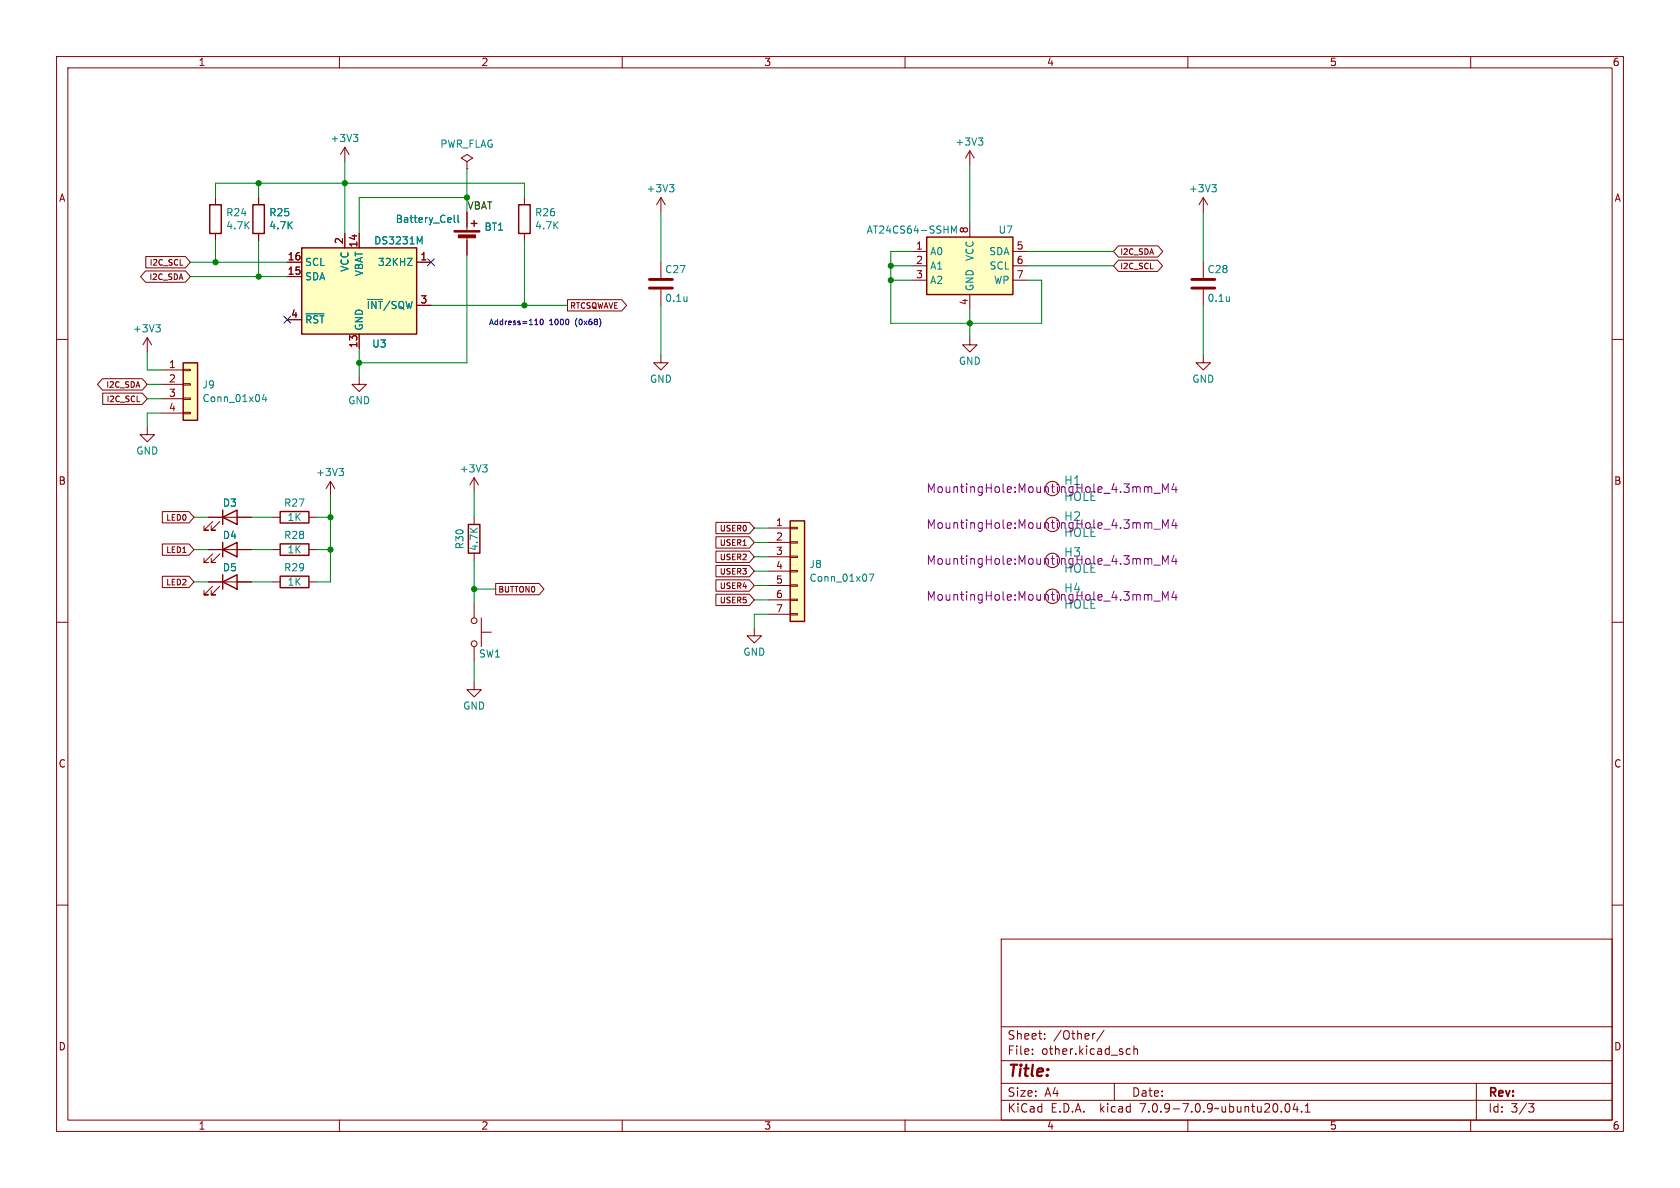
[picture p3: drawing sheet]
<svg xmlns="http://www.w3.org/2000/svg" width="297mm" height="210mm" viewBox="0 0 297 210" stroke-linecap="round" stroke-linejoin="round" font-family="sans-serif">
<g fill="none" stroke="#840000" stroke-width=".18">
<path d="M10 10h277v190h-277zM12 12h273v186h-273zM60 10v2M110 10v2M160 10v2M210 10v2M260 10v2M38.1 34.9v1.3M45.7 34.9v1.3M61 26v2.6M61 26l-.8 1.3M61 26l.7 1.3"/>
<path d="M82.5 28.6l1.1-.7-1.1-.6-1 .6 1 .7v1.2M82.5 29.8h.1M82.5 37.5v3.3M92.7 34.9v1.3M116.8 34.9l-.7 1.3M116.8 34.9v2.6M116.8 34.9l.8 1.3M171.4 26.7v2.5M171.4 39.4v2.5M171.4 26.7l-.7 1.2M171.4 26.7l.8 1.2M212.7 34.9v2.6"/>
<path d="M212.7 34.9l-.7 1.3M212.7 34.9l.8 1.3M10 60h2M25.7 47.9h7.1l.9 1-.9 1h-7.1l-.8-1zM25.8 45.4h7l.9 1-.9 1h-7zM26 59.7l-.7 1.3M26 59.7v2.5M26 59.7l.8 1.3M38.1 41.3v1.2M45.7 41.3v1.2M50.8 46.4h2.5M50.8 48.9h2.5"/>
<path d="M50.8 56.5h2.5M61 41.3v2.5M63.5 41.3v2.5M63.5 59.1v2.5M73.7 46.4h2.5M73.7 54h2.5M82.5 41.8v3.3M92.7 41.3v1.2M100.3 53h9.6l.9 1-.9 1h-9.6zM116.8 46.4v2.7M116.8 51.2v2.8M161.3 44.5h2.5"/>
<path d="M161.3 47h2.5M161.3 49.5h2.5M171.4 59.7v1.3h1.3l-1.3 1.2-1.2-1.2h1.2M171.4 52.1v2.5M179.1 44.5h2.5M179.1 47h2.5M179.1 49.5h2.5M197.7 43.5h7l.9 1-.9 .9h-7l-.9-.9zM197.7 46h7l.8 1-.8 1h-7l-.9-1zM212.7 46.4v2.7M212.7 51.2v2.8M285 60h2"/>
<path d="M18.1 66.9h7.1l.8 1-.8 1h-7.1l-.9-1zM18.2 69.5h7l.8 1-.8 1h-7zM26 75.6v1.2h1.3l-1.3 1.3-1.2-1.3h1.2M28.6 65.4h3.8M28.6 67.9h3.8M28.6 70.5h3.8M28.6 73h3.8M32.4 72.9h1.3v.3h-1.3zM32.4 70.4h1.3v.2h-1.3zM32.4 67.8h1.3v.3h-1.3zM32.4 65.3h1.3v.2h-1.3zM63.5 66.7v1.2h1.3l-1.3 1.3-1.3-1.3h1.3"/>
<path d="M116.8 62.9v1.2h1.3l-1.3 1.3-1.2-1.3h1.2M212.7 62.9v1.2h1.3l-1.3 1.3-1.2-1.3h1.2M28.7 90.4h4.7l.9 1-.9 1h-4.7zM28.7 96.2h4.7l.9 1-.9 1h-4.7zM36.8 91.4h7.6M36.8 97.2h7.6M37.6 92.2l-1.5 1.5h.7h-.7v-.7M37.6 97.9l-1.5 1.5h.7h-.7v-.7M38.9 92.2l-1.6 1.5h.8h-.8v-.7M38.9 97.9l-1.6 1.5h.8h-.8v-.7M48.3 91.4h1.2M48.3 97.2h1.2"/>
<path d="M54.6 91.4h1.3M54.6 97.2h1.3M58.4 85.1l-.7 1.3M58.4 85.1v2.5M58.4 85.1l.8 1.3M83.8 84.5v2.5M83.8 91.4v1.3M83.8 97.8v1.3M83.8 84.5l-.7 1.2M83.8 84.5l.8 1.2M126.6 100h5.9l.8 1-.8 1h-5.9zM126.6 94.9h5.9l.8 1-.8 1h-5.9z"/>
<path d="M126.6 92.3h5.9l.8 1-.8 1h-5.9zM126.6 97.4h5.9l.8 1-.8 1h-5.9zM135.9 93.3h3.8M135.9 95.9h3.8M135.9 98.4h3.8M139.7 98.3h1.3v.3h-1.3zM139.7 95.8h1.3v.2h-1.3zM139.7 93.2h1.3v.3h-1.3zM10 110h2M28.7 101.9h4.7l.9 1-.9 1h-4.7zM36.8 102.9h7.6M37.6 103.6l-1.5 1.6h.7h-.7v-.8"/>
<path d="M38.9 103.6l-1.6 1.6h.8h-.8v-.8M48.3 102.9h1.2M54.6 102.9h1.3M83.8 106.7v2.5M83.8 114.3v2.5M85.1 111.8h1.8M85.1 109.2v5.1M87.6 103.1h7.7l.9 1-.9 1h-7.7zM126.6 102.5h5.9l.8 1-.8 1h-5.9zM126.6 105h5.9l.8 1-.8 1h-5.9zM133.3 111.1v1.3h1.3l-1.3 1.3-1.2-1.3h1.2M135.9 101h3.8"/>
<path d="M135.9 103.5h3.8M135.9 106h3.8M135.9 108.6h3.8M139.7 108.5h1.3v.2h-1.3zM139.7 105.9h1.3v.3h-1.3zM139.7 103.4h1.3v.2h-1.3zM139.7 100.8h1.3v.3h-1.3zM285 110h2M83.8 120.7v1.2h1.3l-1.3 1.3-1.3-1.3h1.3M10 160h2M285 160h2M177 166h108v32h-108z"/>
<path d="M60 198v2M110 198v2M160 198v2M177 194.5h108M177 191.5h108M177 187.5h108M177 181.5h108M182.5 186.3v.1M182.5 185.5v.1M184.7 183.6v.1M184.7 182.8v.1M193.6 182.7l-.3 .1"/>
<path d="M195.2 182.1l-1.3 2M197 191.5v3M199.2 186.3h.6M199.2 185.5h.6M200.5 185.5l.2-.1 .3 .1 .1 .9M200.5 184.9v1.5M210 198v2M227.3 195.2l.2-.1a.81 .81 0 0 1 .6 .6 .81 .81 0 0 1-.3 .8l-.1 .1a.81 .81 0 0 1-.4-1.4zM229 195l-.4 1.1h.9M229.3 195.6v1M230.1 196.5v.1M230.7 196.6h.9"/>
<path d="M230.7 195.5l.5-.4v1.5M260 198v2M261 191.5v6.5M270.2 195.1h1l-.5 .6 .4 .1 .1 .5-.3 .3h-.4"/>
<circle cx="83.8" cy="109.7" r=".51"/>
<circle cx="83.8" cy="113.8" r=".51"/>
</g>
<g fill="none" stroke="#840000" stroke-width=".25">
<path d="M37.1 36.2h2v5.1h-2zM44.7 36.2h2v5.1h-2zM83.3 39.5h1M83.8 39v1M91.7 36.2h2v5.1h-2zM53.3 43.8h20.4v15.3h-20.4zM163.8 41.9h15.3v10.2h-15.3zM32.4 64.1h2.5v10.2h-2.5zM39.4 91.4l2.5-1.2v2.5zM39.4 97.2l2.5-1.3v2.5zM39.4 90.2v2.5M39.4 95.9v2.5"/>
<path d="M49.5 90.4h5.1v2.1h-5.1zM49.5 96.1h5.1v2.1h-5.1zM82.8 92.7h2v5.1h-2zM139.7 92.1h2.5v17.8h-2.5zM39.4 102.9l2.5-1.3v2.5zM39.4 101.6v2.5M49.5 101.9h5.1v2h-5.1z"/>
</g>
<g fill="none" stroke="#008484" stroke-width=".18">
<path d="M62.5 23.8h.8l-.5 .4M63 24.2l.3 .3v.3l-.3 .2M80.3 38v1.1l.2 .2M81 38v1.1l.1 .2M118.4 32.6h.7l-.4 .5M118.9 33.1l.2 .3v.3l-.2 .2M173 24.4h.7l-.4 .5M173.5 24.9l.2 .2v.3l-.2 .3M214.2 32.6h.8l-.4 .5M214.8 33.1l.2 .3v.3l-.2 .2M27.5 57.4h.8l-.4 .5M28.1 57.9l.2 .2v.3l-.2 .3"/>
<path d="M54.1 55.5h3.2M72 45.7h.9l-.9 1.2h.9M74.2 42.8l.4-.9v1.2M121.5 52.4v.9M121.5 53.2h-.1M168.2 41.2v-1.3l.4 1 .5-1v1.3M217.3 52.4v.9M217.3 53.2h.1M46.7 69.7l-.3 .9h.8M47 70.2v.8M59.9 82.8h.8l-.4 .5M60.5 83.3l.2 .2v.3l-.2 .3"/>
<path d="M85.3 82.2h.8l-.4 .5M85.9 82.7l.2 .2v.3l-.2 .2M153.6 101.5h.9l-.6 1.3"/>
</g>
<path d="M114.8 50.9h4.1M114.8 49.4h4.1M210.7 50.9h4.1M210.7 49.4h4.1" fill="none" stroke="#840000" stroke-width=".51"/>
<g fill="#ffffc2" stroke="#ffffc2" stroke-width=".18">
<path d="M32.4 64.1h2.5v10.2h-2.5z"/>
<path d="M163.8 41.9h15.3v10.2h-15.3z"/>
<path d="M53.3 43.8h20.4v15.3h-20.4z"/>
<path d="M139.7 92.1h2.5v17.8h-2.5z"/>
</g>
<g fill="#840000" stroke="#840000" stroke-width=".18">
<path d="M80.3 40.8h4.5v.2h-4.5z"/>
<path d="M81 41.5h3.1v.5h-3.1z"/>
</g>
<g fill="none" stroke="#840084" stroke-width=".18">
<path d="M202.9 86.1l.1 .2M202.9 92.5l.1 .1M202.9 98.8l.1 .2M203 86.3v.8M203 92.6v.8M203 99v.8M203 86.3l.2-.3 .3 .1 .1 1M203 92.6l.2-.2 .3 .1 .1 .9M203 99l.2-.3 .3 .1 .1 1M204 87.2h1.1M204 93.6h1.1M204 99.9h1.1"/>
<path d="M205.5 87.1v-1.6l.5 1.1 .5-1.1v1.6M205.5 93.4v-1.5l.5 1.1 .5-1.1v1.5M205.5 99.8v-1.6l.5 1.1 .5-1.1v1.6M207.5 85.5l-.3 1h.9M207.5 91.8l-.3 1.1h.9M207.5 98.2l-.3 1h.9M207.9 86v1.1M207.9 92.4v1M207.9 98.7v1.1M202.9 105.2l.1 .1M203 105.3v.8M203 105.3l.2-.2 .3 .1 .1 .9"/>
<path d="M204 106.3h1.1M205.5 106.1v-1.5l.5 1.1 .5-1.1v1.5M207.5 104.5l-.3 1.1h.9M207.9 105.1v1"/>
</g>
<path d="M94.5 57.4h.6M95.6 56.5l.1-.1a.53 .53 0 0 1 .3 .5 .53 .53 0 0 1-.3 .5l-.2-.4z" fill="none" stroke="#0000c2" stroke-width=".18"/>
<g fill="none" stroke="#008400" stroke-width=".18">
<path d="M38.1 34.9v-2.5h54.6v2.5M45.7 32.4v2.5M61 28.6v12.7M82.5 29.8v7.7M82.5 34.9h-19v6.4M116.8 37.5v8.9M171.4 29.2v10.2M212.7 37.5v8.9M33.7 48.9h17.1M33.7 46.4h17.1M38.1 42.5v3.9M45.7 42.5v6.4"/>
<path d="M76.2 54h24.1M82.5 45.1v19h-19M92.7 42.5v11.5M116.8 54v8.9M157.5 47h3.8M157.5 49.5h3.8M161.3 44.5h-3.8v12.7h26.6v-7.7h-2.5M171.4 54.6v5.1M181.6 47h15.2M181.6 44.5h15.2M212.7 54v8.9M26 62.2v3.2h2.6"/>
<path d="M26 67.9h2.6M26 70.5h2.6M28.6 73h-2.6v2.6M63.5 61.6v5.1M34.3 97.2h2.5M34.3 91.4h2.5M44.4 97.2h3.9M44.4 91.4h3.9M55.9 97.2h2.5M55.9 91.4h2.5M58.4 87.6v15.3h-2.5M83.8 87v4.4"/>
<path d="M83.8 99.1v7.6M133.3 93.3h2.6M133.3 95.9h2.6M133.3 98.4h2.6M34.3 102.9h2.5M44.4 102.9h3.9M83.8 116.8v3.9M83.8 104.1h3.8M133.3 101h2.6M133.3 103.5h2.6M133.3 106h2.6M135.9 108.6h-2.6v2.5"/>
</g>
<path d="M50.2 55.9l1.2 1.2M51.4 55.9l-1.2 1.2M75.6 45.7l1.2 1.3M76.8 45.7l-1.2 1.3" fill="none" stroke="#000084" stroke-width=".18"/>
<g fill="#008400" stroke="#008400" stroke-width=".18">
<circle cx="83.8" cy="104.1" r=".46"/>
<circle cx="58.4" cy="97.2" r=".46"/>
<circle cx="45.7" cy="48.9" r=".46"/>
<circle cx="58.4" cy="91.4" r=".46"/>
<circle cx="92.7" cy="54" r=".46"/>
<circle cx="38.1" cy="46.4" r=".46"/>
<circle cx="45.7" cy="32.4" r=".46"/>
<circle cx="61" cy="32.4" r=".46"/>
<circle cx="63.5" cy="64.1" r=".46"/>
<circle cx="82.5" cy="34.9" r=".46"/>
<circle cx="171.4" cy="57.2" r=".46"/>
<circle cx="157.5" cy="49.5" r=".46"/>
<circle cx="157.5" cy="47" r=".46"/>
</g>
<text font-size="2.8" fill="#840000" x="178" y="190.9">Title:</text>
<g font-size="2.1" fill="#840084">
<text x="163.7" y="87.4">MountingHole:MountingHole_4.3mm_M4</text>
<text x="188" y="85.9">H1</text>
<text x="188" y="88.8">HOLE</text>
<text x="163.7" y="93.7">MountingHole:MountingHole_4.3mm_M4</text>
<text x="188" y="92.3">H2</text>
<text x="188" y="95.1">HOLE</text>
<text x="163.7" y="100.1">MountingHole:MountingHole_4.3mm_M4</text>
<text x="188" y="98.6">H3</text>
<text x="188" y="101.5">HOLE</text>
<text x="163.7" y="106.4">MountingHole:MountingHole_4.3mm_M4</text>
<text x="188" y="105">H4</text>
<text x="188" y="107.8">HOLE</text>
</g>
<g font-size="2.1" fill="#840000">
<text x="178" y="184">Sheet:</text>
<text x="186.2" y="184">/Other/</text>
<text x="178" y="186.7">File:</text>
<text x="184.1" y="186.7">other.kicad_sch</text>
<text x="178" y="196.9">KiCad</text>
<text x="178" y="194.1">Size:</text>
<text x="184.7" y="194.1">A4</text>
<text x="185.7" y="196.9">E.D.A.</text>
<text x="194.6" y="196.9">kicad</text>
<text x="200" y="194.1">Date:</text>
<text x="201.8" y="196.9">7.0.9-7.0.9~ubuntu20.04.1</text>
<text x="263" y="194.3">Rev:</text>
<text x="263" y="196.9">Id:</text>
<text x="267.1" y="196.9">3/3</text>
</g>
<g font-size="1.8" fill="#840000">
<text x="35" y="11.9">1</text>
<text x="85" y="11.9">2</text>
<text x="135" y="11.9">3</text>
<text x="185" y="11.9">4</text>
<text x="235" y="11.9">5</text>
<text x="285" y="11.9">6</text>
<text x="10.3" y="35.9">A</text>
<text x="285.3" y="35.9">A</text>
<text x="171.2" y="41.3" transform="rotate(-90 171.2 41.3)">8</text>
<text x="50.8" y="46.1">16</text>
<text x="60.7" y="43.3" transform="rotate(-90 60.7 43.3)">2</text>
<text x="63.2" y="43.9" transform="rotate(-90 63.2 43.9)">14</text>
<text x="74.2" y="46.1">1</text>
<text x="161.9" y="44.2">1</text>
<text x="161.9" y="46.7">2</text>
<text x="179.6" y="44.2">5</text>
<text x="179.6" y="46.7">6</text>
<text x="50.8" y="48.6">15</text>
<text x="74.2" y="53.7">3</text>
<text x="161.9" y="49.3">3</text>
<text x="179.6" y="49.3">7</text>
<text x="51.4" y="56.3">4</text>
<text x="171.2" y="54" transform="rotate(-90 171.2 54)">4</text>
<text x="29.8" y="65.2">1</text>
<text x="63.2" y="61.6" transform="rotate(-90 63.2 61.6)">13</text>
<text x="29.8" y="67.7">2</text>
<text x="29.8" y="70.2">3</text>
<text x="29.8" y="72.8">4</text>
<text x="10.3" y="85.9">B</text>
<text x="285.3" y="85.9">B</text>
<text x="137.1" y="93.1">1</text>
<text x="137.1" y="95.6">2</text>
<text x="137.1" y="98.2">3</text>
<text x="137.1" y="100.7">4</text>
<text x="137.1" y="103.3">5</text>
<text x="137.1" y="105.8">6</text>
<text x="137.1" y="108.3">7</text>
<text x="10.3" y="135.9">C</text>
<text x="285.3" y="135.9">C</text>
<text x="10.3" y="185.9">D</text>
<text x="285.3" y="185.9">D</text>
<text x="35" y="199.9">1</text>
<text x="85" y="199.9">2</text>
<text x="135" y="199.9">3</text>
<text x="185" y="199.9">4</text>
<text x="235" y="199.9">5</text>
<text x="285" y="199.9">6</text>
</g>
<g font-size="1.8" fill="#008484">
<text x="58.3" y="25.3">+3V3</text>
<text x="77.7" y="26.3">PWR_FLAG</text>
<text x="168.8" y="25.9">+3V3</text>
<text x="114.2" y="34.2">+3V3</text>
<text x="210.1" y="34.2">+3V3</text>
<text x="39.9" y="38.4">R24</text>
<text x="39.9" y="40.7">4.7K</text>
<text x="47.5" y="38.4">R25</text>
<text x="47.5" y="40.7">4.7K</text>
<text x="69.9" y="39.6">Battery_Cell</text>
<text x="85.6" y="41">BT1</text>
<text x="94.5" y="38.4">R26</text>
<text x="94.5" y="40.7">4.7K</text>
<text x="153.1" y="41.5">AT24CS64-SSHM</text>
<text x="176.4" y="41.5">U7</text>
<text x="53.8" y="47.2">SCL</text>
<text x="66" y="43.4">DS3231M</text>
<text x="66.7" y="47.2">32KHZ</text>
<text x="164.3" y="45.3">A0</text>
<text x="164.3" y="47.9">A1</text>
<text x="172.3" y="46.2" transform="rotate(-90 172.3 46.2)">VCC</text>
<text x="174.8" y="45.3">SDA</text>
<text x="174.9" y="47.9">SCL</text>
<text x="53.8" y="49.8">SDA</text>
<text x="61.8" y="48.2" transform="rotate(-90 61.8 48.2)">VCC</text>
<text x="64.4" y="48.9" transform="rotate(-90 64.4 48.9)">VBAT</text>
<text x="117.5" y="48.5">C27</text>
<text x="117.5" y="53.6">0.1u</text>
<text x="164.3" y="50.4">A2</text>
<text x="172.3" y="51.6" transform="rotate(-90 172.3 51.6)">GND</text>
<text x="175.6" y="50.4">WP</text>
<text x="213.4" y="48.5">C28</text>
<text x="213.4" y="53.6">0.1u</text>
<text x="23.4" y="59">+3V3</text>
<text x="53.8" y="57.4">~{RST}</text>
<text x="64.4" y="58.5" transform="rotate(-90 64.4 58.5)">GND</text>
<text x="64.7" y="54.8">~{INT}/SQW</text>
<text x="65.7" y="61.6">U3</text>
<text x="169.4" y="64.7">GND</text>
<text x="35.7" y="68.9">J9</text>
<text x="35.7" y="71.3">Conn_01x04</text>
<text x="61.5" y="71.7">GND</text>
<text x="114.8" y="67.9">GND</text>
<text x="210.7" y="67.9">GND</text>
<text x="24" y="80.6">GND</text>
<text x="81.2" y="83.7">+3V3</text>
<text x="39.3" y="89.8">D3</text>
<text x="50.1" y="89.8">R27</text>
<text x="55.8" y="84.4">+3V3</text>
<text x="39.3" y="95.5">D4</text>
<text x="50.1" y="95.5">R28</text>
<text x="50.7" y="92.3">1K</text>
<text x="39.3" y="101.2">D5</text>
<text x="50.1" y="101.2">R29</text>
<text x="50.7" y="98">1K</text>
<text x="82.1" y="97.2" transform="rotate(-90 82.1 97.2)">R30</text>
<text x="84.7" y="97.5" transform="rotate(-90 84.7 97.5)">4.7K</text>
<text x="143" y="100.6">J8</text>
<text x="50.7" y="103.7">1K</text>
<text x="143" y="103">Conn_01x07</text>
<text x="84.6" y="116.4">SW1</text>
<text x="131.3" y="116.1">GND</text>
<text x="81.8" y="125.6">GND</text>
</g>
<text font-size="1.8" x="82.5" y="37.1">VBAT</text>
<g font-size="1.4" fill="#840000">
<text x="26.3" y="47.2">I2C_SCL</text>
<text x="198" y="45.2">I2C_SDA</text>
<text x="198" y="47.8">I2C_SCL</text>
<text x="26.3" y="49.7">I2C_SDA</text>
<text x="100.7" y="54.8">RTCSQWAVE</text>
<text x="18.7" y="68.7">I2C_SDA</text>
<text x="18.7" y="71.3">I2C_SCL</text>
<text x="29.2" y="92.2">LED0</text>
<text x="127.1" y="94.1">USER0</text>
<text x="29.2" y="98">LED1</text>
<text x="127.1" y="101.8">USER3</text>
<text x="127.1" y="96.7">USER1</text>
<text x="127.1" y="99.2">USER2</text>
<text x="29.2" y="103.7">LED2</text>
<text x="88" y="104.9">BUTTON0</text>
<text x="127.1" y="104.3">USER4</text>
<text x="127.1" y="106.8">USER5</text>
</g>
<g font-size="1.4" fill="#0000c2">
<text x="86.4" y="57.5">Address=110</text>
<text x="97.1" y="57.5">1000</text>
<text x="101.9" y="57.5">(0x68)</text>
</g>
</svg>
